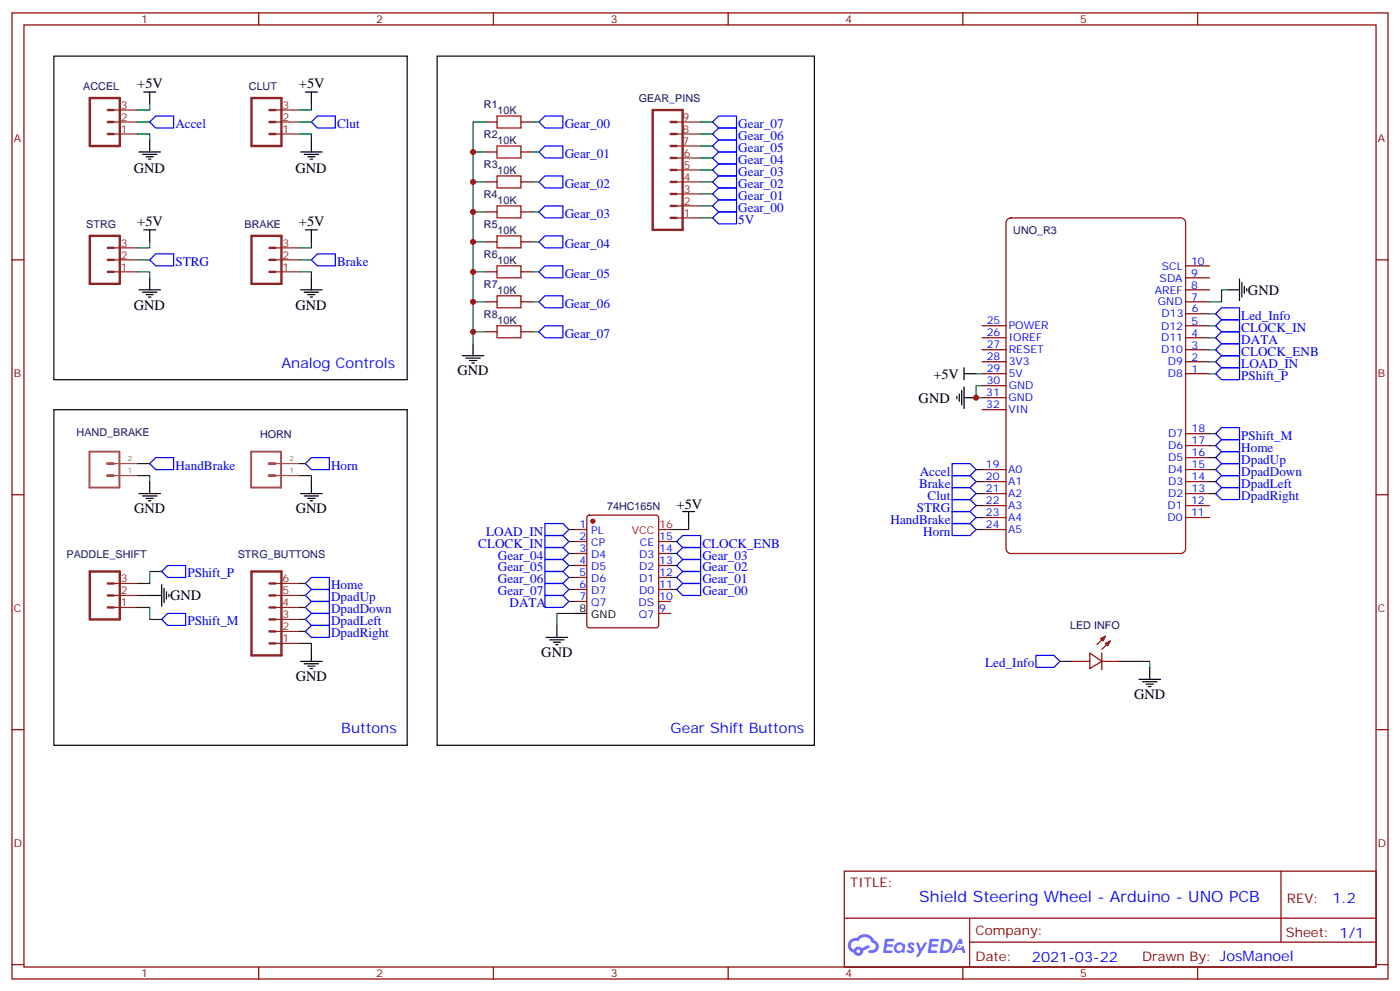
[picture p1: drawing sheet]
<svg xmlns="http://www.w3.org/2000/svg" width="412mm" height="292mm" viewBox="0 0 412 292" stroke-linecap="round" stroke-linejoin="round" font-family="sans-serif">
<g fill="none" stroke="#870000" stroke-width=".35">
<path d="M3.5 3.8h405.4v284.3h-405.4zM7.1 7.3h398.2v277.3h-398.2zM76.2 3.8v3.5M145.3 3.8v3.5M214.5 3.8v3.5M283.6 3.8v3.5M352.8 3.8v3.5M3.5 76.5h3.6M405.3 76.5h3.6M3.5 145.6h3.6M405.3 145.6h3.6M3.5 214.8h3.6"/>
<path d="M405.3 214.8h3.6M248.7 256.4h156.6v28.2h-156.6zM377.3 256.4v20.9M248.7 270.2h156.5M285.6 277.3h119.6M285.6 270.2v14.2M3.5 283.9h3.6M76.2 284.6v3.5M145.3 284.6v3.5M214.5 284.6v3.5M283.6 284.6v3.5M352.8 284.6v3.5"/>
<path d="M405.3 283.9h3.6"/>
</g>
<g fill="#5487ff">
<path d="M267.7 277.6a1.22 1.22 0 0 1 1.7 .2l-.4 .6a.47 .47 0 0 0-.3-.4 .47 .47 0 0 0-.5 .2l.1 .2a1.14 1.14 0 0 1 .8 1.8 1.14 1.14 0 0 1-1.9 0l-.2-.2 .5-.6 .7 .5a.29 .29 0 0 0 .3-.3 .29 .29 0 0 0-.2-.3 1.04 1.04 0 0 1-.6-1.7z"/>
<path d="M260.7 276.3h2.4l.3 .2-.2 .5-1.8 .1-.1 .8h1.5l.3 .4-.3 .4h-1.6l-.2 1.1h1.7l.2 .3-.2 .3-2.6 .1z"/>
<path d="M273.8 276.3h2.4l.3 .2-.1 .5-1.8 .1-.2 .8h1.6l.3 .4-.4 .4h-1.6l-.1 1.1h1.7l.2 .3-.2 .3-2.6 .1z"/>
<path d="M282.6 276.3h.7l.3 1.3-.6 .3a.69 .69 0 0 0-1 .3 .69 .69 0 0 0 .4 .9 .69 .69 0 0 0 .9-.6l.5-.2 .6 2.2h-.8l-.2-.9h-1.8l-.5 .9h-.8z"/>
<path d="M269.8 277.4h.8l.6 1.8 1.1-1.8h.9l-2.6 4.2h-.8l.9-1.5z"/>
<path d="M277.4 276.3l-.6 4.2h1.3a2.11 2.11 0 0 0 2.5-2.1 2.11 2.11 0 0 0-2.5-2.1zM278.1 277.1a1.39 1.39 0 0 1 1.7 1.4 1.39 1.39 0 0 1-1.8 1.3h-.3z"/>
<path d="M263.7 277.9a1.54 1.54 0 0 0-.1 2.2 1.54 1.54 0 0 0 2.2 .1l.6 .3 .3-2.3-.2-.3h-.4a1.49 1.49 0 0 0-2.4 0zM264 278.9a.94 .94 0 0 1 1.8 0 .94 .94 0 0 1-1.8 0z"/>
<path d="M250.4 276.7a2.18 2.18 0 0 0 1.1 3.7 1.44 1.44 0 0 0 1.6 .9 1.44 1.44 0 0 0 1.2-1.4l2-1.1-.5-.7-1.9 1a1.47 1.47 0 0 0-2.4 .4 1.39 1.39 0 0 1-.7-1.9 1.39 1.39 0 0 1 2-.5 2.12 2.12 0 0 1 2.2-1.3 2.12 2.12 0 0 1 1.9 1.7 1.14 1.14 0 0 1 1.1 1.4 1.14 1.14 0 0 1-1.7 .7 .43 .43 0 0 0-.5 .4 .43 .43 0 0 0 .4 .5 1.98 1.98 0 0 0 2.5-1.2 1.98 1.98 0 0 0-1.2-2.6 3.1 3.1 0 0 0-5.3-.6l-.9 .1zM252.3 280a.55 .55 0 0 1 1.1 0 .55 .55 0 0 1-1.1 0z"/>
<circle cx="282.6" cy="278.4" r=".26"/>
</g>
<path d="M296.6 64.7l1.1-.6h50.1a1.41 1.41 0 0 1 1.4 1.4v96a1.51 1.51 0 0 1-1.4 1.4h-50.1a1.51 1.51 0 0 1-1.4-1.4v-96z" fill="none" stroke="#800000" stroke-width=".35"/>
<g fill="none" stroke="#870000" stroke-width=".35">
<path d="M142.9 35.9h3.5M153.5 35.9h3.5M142.9 44.7h3.5M142.9 53.6h3.5M153.5 44.7h3.5M153.5 53.6h3.5M142.9 62.4h3.5M142.9 71.2h3.5M153.5 62.4h3.5M153.5 71.2h3.5M349.2 78.2h7.1M142.9 88.8h3.5"/>
<path d="M142.9 80h3.5M142.9 97.6h3.5M153.5 88.8h3.5M153.5 80h3.5M153.5 97.6h3.5M289.3 99.4h7M289.3 95.9h7M349.2 99.4h7.1M349.2 95.9h7.1M349.2 92.4h7.1M349.2 88.8h7.1M349.2 85.3h7.1"/>
<path d="M349.2 81.8h7.1M289.3 110h7M289.3 106.5h7M289.3 102.9h7M289.3 113.5h7M289.3 117.1h7M349.2 110h7.1M349.2 106.5h7.1M349.2 102.9h7.1M289.3 138.2h7M289.3 120.6h7M349.2 138.2h7.1"/>
<path d="M349.2 134.7h7.1M349.2 131.2h7.1M349.2 127.6h7.1M169.3 155.9h3.6M169.3 159.4h3.6M173.1 151.8l.5-.2h19.7l.7 .5v32l-.4 .6-20 .1-.7-.5v-32zM194 159.4h3.6M289.3 152.3h7M289.3 148.8h7M289.3 145.3h7M289.3 141.7h7M289.3 155.9h7"/>
<path d="M349.2 152.3h7.1M349.2 148.8h7.1M349.2 145.3h7.1M349.2 141.7h7.1M169.3 162.9h3.6M169.3 166.4h3.6M169.3 170h3.6M169.3 173.5h3.6M169.3 177h3.6M194 162.9h3.6M194 166.4h3.6M194 170h3.6"/>
<path d="M194 173.5h3.6M194 177h3.6M194 180.6h3.6M315.7 194.7h5.3M321 192.2l3.6 2.5-3.6 2.1zM324.2 188l1.4-.7-.7 1.4zM324.6 194.7h5.2M324.6 192.2v4.9M325.6 189.4l1.4-.7-.7 1.4zM325.6 187.3l-2.5 2.4M327 188.7l-2.4 2.4"/>
</g>
<circle cx="174.6" cy="153.4" r=".53" fill="#870000" stroke="#870000" stroke-width=".35"/>
<g fill="none" stroke="#000" stroke-width=".35">
<path d="M15.9 16.5h104v95.3h-104zM128.8 16.5h111.1v202.9h-111.1zM42.3 27.1h3.6M44.1 27.1v3.5M90 27.1h3.5M91.7 27.1v3.5M40.9 44.7h6.4M42 45.4h4.2M43 46.1h2.2M43.7 46.8h.7M44.1 41.2v3.5M88.5 44.7h6.4"/>
<path d="M89.6 45.4h4.2M90.7 46.1h2.1M91.4 46.8h.7M91.7 41.2v3.5M42.3 67.7h3.6M44.1 67.7v3.5M90 67.7h3.5M91.7 67.7v3.5M40.9 85.3h6.4M42 86h4.2M43 86.7h2.2M43.7 87.4h.7"/>
<path d="M44.1 81.8v3.5M88.5 85.3h6.4M89.6 86h4.2M90.7 86.7h2.1M91.4 87.4h.7M91.7 81.8v3.5M361.6 85.3h3.5M365.1 82.1v6.4M365.8 83.2v4.2M366.5 84.2v2.2M367.2 84.9v.8M136.2 104.7h6.3"/>
<path d="M137.2 105.4h4.3M138.3 106.1h2.1M139 106.8h.7M139.3 101.2v3.5M281.9 116.7v.7M282.6 116v2.1M283.3 114.9v4.3M284 117.1h3.5M284 108.2v3.6M284 113.9v6.3M284 110h3.5M15.9 120.6h104v98.8h-104z"/>
<path d="M40.9 145.3h6.4M42 146h4.2M43 146.7h2.2M43.7 147.4h.7M44.1 141.7v3.6M88.5 145.3h6.4M89.6 146h4.2M90.7 146.7h2.1M91.4 147.4h.7M91.7 141.7v3.6M201.1 150.6h3.5M202.8 150.6v3.5"/>
<path d="M44.1 175.3h3.5M47.6 172.1v6.3M48.3 173.1v4.3M49 174.2v2.1M49.7 174.9v.7M88.5 194.7h6.4M89.6 195.4h4.2M90.7 196.1h2.1M91.4 196.8h.7M91.7 191.1v3.6M160.9 187.6h6.3M161.9 188.3h4.3"/>
<path d="M163 189h2.1M163.7 189.7h.7M164 184.1v3.5M169.3 180.6h3.6M335.5 200h6.3M338.7 196.4v3.6M336.5 200.7h4.3M337.6 201.4h2.1M338.3 202.1h.7"/>
</g>
<path d="M194 155.9h3.6" fill="none" stroke="#f00" stroke-width=".35"/>
<g fill="none" stroke="#8c2424" stroke-width=".71">
<path d="M26.5 28.9h8.8v14.1h-8.8zM31.7 32.4h1.8M31.7 35.9h1.8M31.7 39.4h1.8M74.1 28.9h8.8v14.1h-8.8zM79.4 32.4h1.7M79.4 35.9h1.7M79.4 39.4h1.7M192.3 32.4h8.8v35.3h-8.8zM197.6 35.9h1.7M197.6 39.4h1.7M197.6 43h1.7"/>
<path d="M197.6 57.1h1.7M197.6 50h1.7M197.6 53.6h1.7M197.6 46.5h1.7M26.5 69.4h8.8v14.1h-8.8zM31.7 73h1.8M31.7 76.5h1.8M74.1 69.4h8.8v14.1h-8.8zM79.4 73h1.7M79.4 76.5h1.7M197.6 60.6h1.7M197.6 64.1h1.7"/>
<path d="M31.7 80h1.8M79.4 80h1.7M26.5 168.2h8.8v14.1h-8.8zM31.7 175.3h1.8M31.7 178.8h1.8M31.7 171.7h1.8M74.1 168.2h8.8v24.7h-8.8zM79.4 175.3h1.7M79.4 178.8h1.7M79.4 171.7h1.7M79.4 182.3h1.7M79.4 185.8h1.7"/>
<path d="M79.4 189.4h1.7"/>
</g>
<g fill="none" stroke="#8c2424" stroke-width=".35">
<path d="M33.5 39.4h7.1M33.5 35.9h7.1M33.5 32.4h7.1M81.1 39.4h7.1M81.1 35.9h7.1M81.1 32.4h7.1M199.3 39.4h7.1M199.3 35.9h7.1M199.3 57.1h7.1M199.3 53.6h7.1M199.3 50h7.1M199.3 46.5h7.1"/>
<path d="M199.3 43h7.1M33.5 76.5h7.1M33.5 73h7.1M81.1 76.5h7.1M81.1 73h7.1M199.3 64.1h7.1M199.3 60.6h7.1M33.5 80h7.1M81.1 80h7.1M33.5 178.8h7.1M33.5 175.3h7.1M33.5 171.7h7.1"/>
<path d="M81.1 178.8h7.1M81.1 175.3h7.1M81.1 171.7h7.1M81.1 189.4h7.1M81.1 185.8h7.1M81.1 182.3h7.1"/>
</g>
<path d="M26.3 132.9h8.9v10.6h-8.9zM74 132.9h8.8v10.6h-8.8z" fill="none" stroke="#a64a4a" stroke-width=".56"/>
<path d="M31.6 136.5h1.8M31.6 140h1.8M79.3 136.5h1.7M79.3 140h1.7" fill="none" stroke="#a64a4a" stroke-width=".85"/>
<path d="M33.6 140h7M33.6 136.5h7M81.3 140h6.9M81.3 136.5h6.9" fill="none" stroke="#a64a4a" stroke-width=".35"/>
<path d="M146.4 34.1h7.1v3.6h-7.1zM146.4 43h7.1v3.5h-7.1zM146.4 51.8h7.1v3.5h-7.1zM146.4 60.6h7.1v3.5h-7.1zM146.4 69.4h7.1v3.6h-7.1zM146.4 78.2h7.1v3.6h-7.1zM146.4 87.1h7.1v3.5h-7.1zM146.4 95.9h7.1v3.5h-7.1z" fill="none" stroke="#a10000" stroke-width=".35"/>
<g fill="none" stroke="#008700" stroke-width=".35">
<path d="M40.6 39.4h3.5v1.8M40.6 35.9h3.5M44.1 30.6v1.8h-3.5M88.2 39.4h3.5v1.8M88.2 35.9h3.5M91.7 30.6v1.8h-3.5M142.9 35.9h-3.6v8.8h3.6M157 35.9h1.7M206.4 35.9h3.5M206.4 39.4h3.5M139.3 44.7v8.9h3.6M139.3 53.6v8.8h3.6"/>
<path d="M157 44.7h1.7M157 53.6h1.7M206.4 53.6h3.5M206.4 57.1h3.5M206.4 50h3.5M206.4 46.5h3.5M206.4 43h3.5M40.6 76.5h3.5M44.1 71.2v1.8h-3.5M88.2 76.5h3.5M91.7 71.2v1.8h-3.5M139.3 62.4v8.8h3.6"/>
<path d="M139.3 71.2v8.8h3.6M157 71.2h1.7M157 62.4h1.7M206.4 64.1h3.5M206.4 60.6h3.5M40.6 80h3.5v1.8M88.2 80h3.5v1.8M139.3 80v8.8h3.6M139.3 88.8v8.8h3.6M139.3 97.6v3.6M157 97.6h1.7M157 88.8h1.7"/>
<path d="M157 80h1.7M356.3 99.4h1.8M356.3 95.9h1.8M356.3 92.4h1.8M361.6 85.3h-1.8v3.5h-3.5M287.5 110h1.8M289.3 113.5h-1.8v3.6h1.8M356.3 110h1.8M356.3 106.5h1.8M356.3 102.9h1.8M40.6 140h3.5v1.7M40.6 136.5h3.5"/>
<path d="M88.2 140h3.5v1.7M88.2 136.5h1.8M287.5 138.2h1.8M356.3 138.2h1.8M356.3 134.7h1.8M356.3 131.2h1.8M356.3 127.6h1.8M167.6 155.9h1.7M167.6 159.4h1.7M197.6 159.4h1.7M202.8 154.1v1.8h-5.2M287.5 155.9h1.8"/>
<path d="M287.5 152.3h1.8M287.5 148.8h1.8M287.5 145.3h1.8M287.5 141.7h1.8M356.3 145.3h1.8M356.3 141.7h1.8M40.6 178.8h3.5v3.5h3.5M40.6 175.3h3.5M47.6 168.2h-3.5v3.5h-3.5M88.2 175.3h1.8M88.2 178.8h1.8M88.2 171.7h1.8"/>
<path d="M167.6 162.9h1.7M167.6 166.4h1.7M167.6 170h1.7M167.6 173.5h1.7M167.6 177h1.7M197.6 162.9h1.7M197.6 166.4h1.7M197.6 170h1.7M197.6 173.5h1.7M88.2 189.4h3.5v1.7M88.2 185.8h1.8M88.2 182.3h1.8"/>
<path d="M169.3 180.6h-5.3v3.5M312.2 194.7h3.5M329.8 194.7h8.9v1.7"/>
</g>
<g fill="none" stroke="#00f" stroke-width=".35">
<path d="M45.9 34.1h5.3v3.6h-5.3l-1.8-1.8zM93.5 34.1h5.3v3.6h-5.3l-1.8-1.8zM160.5 34.1h5.3v3.6h-5.3l-1.8-1.8zM211.7 34.1h5.3v3.6h-5.3l-1.8-1.8zM211.7 37.7h5.3v3.5h-5.3l-1.8-1.8zM158.7 44.7l1.8-1.7h5.3v3.5h-5.3zM158.7 53.6l1.8-1.8h5.3v3.5h-5.3zM211.7 41.2h5.3v3.5h-5.3l-1.8-1.7zM211.7 44.7h5.3v3.6h-5.3l-1.8-1.8zM211.7 48.3h5.3v3.5h-5.3l-1.8-1.8zM211.7 51.8h5.3v3.5h-5.3l-1.8-1.7zM211.7 55.3h5.3v3.5h-5.3l-1.8-1.7z"/>
<path d="M211.7 58.8h5.3v3.6h-5.3l-1.8-1.8zM45.9 74.7h5.3v3.5h-5.3l-1.8-1.7zM93.5 74.7h5.3v3.5h-5.3l-1.8-1.7zM158.7 62.4l1.8-1.8h5.3v3.5h-5.3zM158.7 71.2l1.8-1.8h5.3v3.6h-5.3zM211.7 62.4h5.3v3.5h-5.3l-1.8-1.8zM158.7 80l1.8-1.8h5.3v3.6h-5.3zM158.7 88.8l1.8-1.7h5.3v3.5h-5.3zM160.5 95.9h5.3v3.5h-5.3l-1.8-1.8zM358.1 92.4l1.7-1.8h5.3v3.5h-5.3zM359.8 94.1h5.3v3.5h-5.3l-1.7-1.7zM359.8 97.6h5.3v3.6h-5.3l-1.7-1.8z"/>
<path d="M358.1 106.5l1.7-1.8h5.3v3.5h-5.3zM359.8 101.2h5.3v3.5h-5.3l-1.7-1.8zM359.8 108.2h5.3v3.6h-5.3l-1.7-1.8zM45.9 134.7h5.3v3.5h-5.3l-1.8-1.7zM91.7 134.7h5.3v3.5h-5.3l-1.7-1.7zM280.5 136.5h5.3l1.7 1.7-1.7 1.8h-5.3zM280.5 140h5.3l1.7 1.7-1.7 1.8h-5.3zM358.1 138.2l1.7-1.7h5.3v3.5h-5.3zM358.1 131.2l1.7-1.8h5.3v3.5h-5.3zM359.8 140h5.3v3.5h-5.3l-1.7-1.8zM359.8 132.9h5.3v3.6h-5.3l-1.7-1.8zM359.8 125.9h5.3v3.5h-5.3l-1.7-1.8z"/>
<path d="M160.5 157.6h5.3l1.8 1.8-1.8 1.7h-5.3zM160.5 154.1h5.3l1.8 1.8-1.8 1.7h-5.3zM201.1 157.6h5.3v3.5h-5.3l-1.8-1.7zM280.5 143.5h5.3l1.7 1.8-1.7 1.7h-5.3zM280.5 147h5.3l1.7 1.8-1.7 1.8h-5.3zM280.5 150.6h5.3l1.7 1.7-1.7 1.8h-5.3zM280.5 154.1h5.3l1.7 1.8-1.7 1.7h-5.3zM358.1 145.3l1.7-1.8h5.3v3.5h-5.3zM47.6 168.2l1.8-1.8h5.3v3.6h-5.3zM91.7 173.5h5.3v3.5h-5.3l-1.7-1.7zM91.7 177h5.3v3.6h-5.3l-1.7-1.8zM91.7 170h5.3v3.5h-5.3l-1.7-1.8z"/>
<path d="M160.5 171.7h5.3l1.8 1.8-1.8 1.8h-5.3zM160.5 168.2h5.3l1.8 1.8-1.8 1.7h-5.3zM160.5 164.7h5.3l1.8 1.7-1.8 1.8h-5.3zM160.5 161.1h5.3l1.8 1.8-1.8 1.8h-5.3zM160.5 175.3h5.3l1.8 1.7-1.8 1.8h-5.3zM201.1 161.1h5.3v3.6h-5.3l-1.8-1.8zM201.1 164.7h5.3v3.5h-5.3l-1.8-1.8zM201.1 168.2h5.3v3.5h-5.3l-1.8-1.7zM201.1 171.7h5.3v3.6h-5.3l-1.8-1.8zM49.4 180.6h5.3v3.5h-5.3l-1.8-1.8zM91.7 180.6h5.3v3.5h-5.3l-1.7-1.8zM91.7 184.1h5.3v3.5h-5.3l-1.7-1.8z"/>
<path d="M305.2 192.9h5.2l1.8 1.8-1.8 1.7h-5.2z"/>
</g>
<g fill="#c00">
<circle cx="139.3" cy="44.7" r=".88"/>
<circle cx="139.3" cy="53.6" r=".88"/>
<circle cx="139.3" cy="62.4" r=".88"/>
<circle cx="139.3" cy="71.2" r=".88"/>
<circle cx="139.3" cy="80" r=".88"/>
<circle cx="139.3" cy="88.8" r=".88"/>
<circle cx="139.3" cy="97.6" r=".88"/>
<circle cx="287.5" cy="117.1" r=".88"/>
</g>
<text font-size="4.6" fill="#00f" x="270.8" y="265.4">Shield Steering Wheel - Arduino - UNO PCB</text>
<g font-size="4.2">
<text x="40.4" y="26">+5V</text>
<text x="88.1" y="26">+5V</text>
<text x="39.4" y="50.8">GND</text>
<text x="87" y="50.8">GND</text>
<text x="40.4" y="66.5">+5V</text>
<text x="88.1" y="66.5">+5V</text>
<text x="367.6" y="86.7">GND</text>
<text x="39.4" y="91.4">GND</text>
<text x="87" y="91.4">GND</text>
<text x="134.8" y="110.3">GND</text>
<text x="274.9" y="111.4">+5V</text>
<text x="270.6" y="118.5">GND</text>
<text x="199.3" y="149.9">+5V</text>
<text x="39.5" y="150.9">GND</text>
<text x="87.1" y="150.9">GND</text>
<text x="50.1" y="176.7">GND</text>
<text x="159.5" y="193.3">GND</text>
<text x="87.1" y="200.3">GND</text>
<text x="334.1" y="205.6">GND</text>
</g>
<g font-size="4.2" fill="#00f">
<text x="82.9" y="108.2">Analog Controls</text>
<text x="100.5" y="215.8">Buttons</text>
<text x="197.6" y="215.8">Gear Shift Buttons</text>
<text x="392.5" y="265.7">1.2</text>
<text x="304" y="283">2021-03-22</text>
</g>
<g font-size="3.9" fill="#00f">
<text x="51.7" y="37.7">Accel</text>
<text x="99.3" y="37.7">Clut</text>
<text x="166.3" y="37.7">Gear_00</text>
<text x="217.5" y="37.7">Gear_07</text>
<text x="217.5" y="41.2">Gear_06</text>
<text x="166.3" y="46.5">Gear_01</text>
<text x="217.5" y="44.7">Gear_05</text>
<text x="217.5" y="48.3">Gear_04</text>
<text x="217.5" y="51.8">Gear_03</text>
<text x="166.3" y="55.3">Gear_02</text>
<text x="217.5" y="55.3">Gear_02</text>
<text x="217.5" y="58.8">Gear_01</text>
<text x="166.3" y="64.1">Gear_03</text>
<text x="217.5" y="62.4">Gear_00</text>
<text x="217.5" y="65.9">5V</text>
<text x="166.3" y="73">Gear_04</text>
<text x="51.7" y="78.2">STRG</text>
<text x="99.3" y="78.2">Brake</text>
<text x="166.3" y="81.8">Gear_05</text>
<text x="166.3" y="90.6">Gear_06</text>
<text x="365.7" y="94.1">Led_Info</text>
<text x="166.3" y="99.4">Gear_07</text>
<text x="365.7" y="97.6">CLOCK_IN</text>
<text x="365.7" y="101.2">DATA</text>
<text x="365.7" y="104.7">CLOCK_ENB</text>
<text x="365.7" y="108.2">LOAD_IN</text>
<text x="365.7" y="111.8">PShift_P</text>
<text x="365.7" y="129.4">PShift_M</text>
<text x="365.7" y="136.5">DpadUp</text>
<text x="365.7" y="132.9">Home</text>
<text x="51.7" y="138.2">HandBrake</text>
<text x="97.5" y="138.2">Horn</text>
<text x="270.7" y="143.5">Brake</text>
<text x="270.9" y="140">Accel</text>
<text x="365.7" y="143.5">DpadLeft</text>
<text x="365.7" y="140">DpadDown</text>
<text x="273.3" y="147">Clut</text>
<text x="365.7" y="147">DpadRight</text>
<text x="262.4" y="154.1">HandBrake</text>
<text x="270.1" y="150.6">STRG</text>
<text x="140.9" y="161.1">CLOCK_IN</text>
<text x="143.2" y="157.6">LOAD_IN</text>
<text x="206.9" y="161.1">CLOCK_ENB</text>
<text x="272" y="157.6">Horn</text>
<text x="146.7" y="164.7">Gear_04</text>
<text x="206.9" y="164.7">Gear_03</text>
<text x="55.2" y="170">PShift_P</text>
<text x="97.5" y="173.5">Home</text>
<text x="146.7" y="171.7">Gear_06</text>
<text x="146.7" y="168.2">Gear_05</text>
<text x="206.9" y="168.2">Gear_02</text>
<text x="206.9" y="171.7">Gear_01</text>
<text x="97.5" y="177">DpadUp</text>
<text x="146.7" y="175.3">Gear_07</text>
<text x="150.1" y="178.8">DATA</text>
<text x="206.9" y="175.3">Gear_00</text>
<text x="55.2" y="184.1">PShift_M</text>
<text x="97.5" y="180.6">DpadDown</text>
<text x="97.5" y="184.1">DpadLeft</text>
<text x="97.5" y="187.6">DpadRight</text>
<text x="290.2" y="196.4">Led_Info</text>
</g>
<g font-size="3.9" fill="#800">
<text x="250.5" y="261">TITLE:</text>
<text x="379.1" y="265.7">REV:</text>
<text x="287.4" y="275.2">Company:</text>
<text x="378.7" y="275.8">Sheet: 1/1</text>
<text x="287.4" y="282.9">Date:</text>
<text x="336.4" y="282.9">Drawn By: JosManoel</text>
</g>
<g font-size="3.2" fill="#800">
<text x="41.6" y="6.8">1</text>
<text x="110.8" y="6.8">2</text>
<text x="179.9" y="6.8">3</text>
<text x="249.1" y="6.8">4</text>
<text x="318.2" y="6.8">5</text>
<text x="4.1" y="41.9">A</text>
<text x="405.9" y="41.9">A</text>
<text x="4.1" y="111.1">B</text>
<text x="405.9" y="111.1">B</text>
<text x="4.1" y="180.2">C</text>
<text x="405.9" y="180.2">C</text>
<text x="4.1" y="249.3">D</text>
<text x="405.9" y="249.3">D</text>
<text x="41.6" y="287.6">1</text>
<text x="110.8" y="287.6">2</text>
<text x="179.9" y="287.6">3</text>
<text x="249.1" y="287.6">4</text>
<text x="318.2" y="287.6">5</text>
</g>
<g font-size="3.2" fill="#000080">
<text x="24.5" y="26.4">ACCEL</text>
<text x="73.3" y="26.4">CLUT</text>
<text x="142.5" y="31.7">R1</text>
<text x="146.5" y="33.5">10K</text>
<text x="188.1" y="30">GEAR_PINS</text>
<text x="142.5" y="40.6">R2</text>
<text x="146.5" y="42.3">10K</text>
<text x="142.5" y="49.4">R3</text>
<text x="146.5" y="51.2">10K</text>
<text x="142.5" y="58.2">R4</text>
<text x="146.5" y="60">10K</text>
<text x="25.4" y="67">STRG</text>
<text x="72" y="67">BRAKE</text>
<text x="142.5" y="67">R5</text>
<text x="146.5" y="68.8">10K</text>
<text x="298.5" y="68.8">UNO_R3</text>
<text x="142.5" y="75.9">R6</text>
<text x="146.5" y="77.6">10K</text>
<text x="142.5" y="84.7">R7</text>
<text x="146.5" y="86.4">10K</text>
<text x="142.5" y="93.5">R8</text>
<text x="146.5" y="95.3">10K</text>
<text x="22.6" y="128.5">HAND_BRAKE</text>
<text x="76.6" y="128.9">HORN</text>
<text x="178.8" y="150">74HC165N</text>
<text x="19.6" y="164.1">PADDLE_SHIFT</text>
<text x="70.1" y="164.1">STRG_BUTTONS</text>
<text x="315.2" y="185.3">LED INFO</text>
</g>
<g font-size="3.2" fill="#8d2323">
<text x="35.6" y="35.6">2</text>
<text x="35.6" y="32">3</text>
<text x="83.3" y="35.6">2</text>
<text x="83.3" y="32">3</text>
<text x="201.1" y="35.6">9</text>
<text x="35.6" y="39.1">1</text>
<text x="83.3" y="39.1">1</text>
<text x="201.1" y="39.1">8</text>
<text x="201.1" y="42.6">7</text>
<text x="201.4" y="46.1">6</text>
<text x="201.4" y="53.2">4</text>
<text x="201.4" y="49.7">5</text>
<text x="201.4" y="56.7">3</text>
<text x="201.4" y="63.8">1</text>
<text x="201.4" y="60.3">2</text>
<text x="35.6" y="76.1">2</text>
<text x="35.6" y="72.6">3</text>
<text x="83.3" y="76.1">2</text>
<text x="83.3" y="72.6">3</text>
<text x="35.6" y="79.7">1</text>
<text x="83.3" y="79.7">1</text>
<text x="35.6" y="171.4">3</text>
<text x="83.3" y="171.4">6</text>
<text x="35.6" y="178.4">1</text>
<text x="35.6" y="174.9">2</text>
<text x="83.3" y="178.4">4</text>
<text x="83.3" y="174.9">5</text>
<text x="83.3" y="185.5">2</text>
<text x="83.3" y="182">3</text>
<text x="83.3" y="189">1</text>
</g>
<g font-size="3.2" fill="#00f">
<text x="350.8" y="77.9">10</text>
<text x="341.6" y="82.9">SDA</text>
<text x="342.2" y="79.3">SCL</text>
<text x="350.8" y="81.4">9</text>
<text x="340.2" y="86.4">AREF</text>
<text x="341.1" y="89.9">GND</text>
<text x="350.8" y="88.5">7</text>
<text x="350.8" y="85">8</text>
<text x="290.7" y="95.5">25</text>
<text x="342.2" y="93.4">D13</text>
<text x="351" y="95.6">5</text>
<text x="351.1" y="92">6</text>
<text x="290.7" y="99">26</text>
<text x="297.2" y="96.9">POWER</text>
<text x="297.2" y="100.4">IOREF</text>
<text x="342" y="97">D12</text>
<text x="342" y="100.5">D11</text>
<text x="351" y="99.1">4</text>
<text x="290.7" y="102.5">27</text>
<text x="290.7" y="106.1">28</text>
<text x="297.2" y="103.9">RESET</text>
<text x="297.2" y="107.5">3V3</text>
<text x="342" y="104">D10</text>
<text x="344.1" y="107.5">D9</text>
<text x="351" y="106.1">2</text>
<text x="351" y="102.6">3</text>
<text x="290.7" y="109.6">29</text>
<text x="290.7" y="113.1">30</text>
<text x="297.2" y="111">5V</text>
<text x="344.1" y="111.1">D8</text>
<text x="351" y="109.6">1</text>
<text x="290.5" y="116.7">31</text>
<text x="297" y="118.1">GND</text>
<text x="297.2" y="114.5">GND</text>
<text x="290.5" y="120.2">32</text>
<text x="297" y="121.6">VIN</text>
<text x="344.1" y="128.7">D7</text>
<text x="351" y="130.8">17</text>
<text x="351" y="127.3">18</text>
<text x="290.4" y="137.8">19</text>
<text x="344.1" y="135.7">D5</text>
<text x="344.1" y="132.2">D6</text>
<text x="351" y="137.9">15</text>
<text x="351" y="134.3">16</text>
<text x="290.4" y="141.3">20</text>
<text x="296.9" y="139.2">A0</text>
<text x="296.9" y="142.7">A1</text>
<text x="344.1" y="142.8">D3</text>
<text x="344.1" y="139.3">D4</text>
<text x="351" y="141.4">14</text>
<text x="290.4" y="144.9">21</text>
<text x="290.4" y="148.4">22</text>
<text x="296.9" y="146.3">A2</text>
<text x="296.9" y="149.8">A3</text>
<text x="343.9" y="149.9">D1</text>
<text x="344.1" y="146.3">D2</text>
<text x="350.8" y="148.5">12</text>
<text x="351" y="144.9">13</text>
<text x="170.7" y="155.5">1</text>
<text x="290.4" y="151.9">23</text>
<text x="290.4" y="155.4">24</text>
<text x="296.9" y="153.3">A4</text>
<text x="343.9" y="153.4">D0</text>
<text x="350.8" y="152">11</text>
<text x="170.7" y="159">2</text>
<text x="174.2" y="157.3">PL</text>
<text x="174.2" y="160.8">CP</text>
<text x="188.5" y="160.8">CE</text>
<text x="194.2" y="159">15</text>
<text x="296.9" y="156.8">A5</text>
<text x="170.7" y="162.6">3</text>
<text x="170.7" y="166.1">4</text>
<text x="174.2" y="164.3">D4</text>
<text x="174.2" y="167.9">D5</text>
<text x="188.3" y="167.9">D2</text>
<text x="188.3" y="164.3">D3</text>
<text x="194.2" y="166.1">13</text>
<text x="194.2" y="162.6">14</text>
<text x="170.7" y="169.6">5</text>
<text x="170.7" y="173.1">6</text>
<text x="174.2" y="171.4">D6</text>
<text x="188.3" y="171.4">D1</text>
<text x="194.2" y="173.1">11</text>
<text x="194.2" y="169.6">12</text>
<text x="170.7" y="176.7">7</text>
<text x="174.2" y="174.9">D7</text>
<text x="174.2" y="178.4">Q7</text>
<text x="188.1" y="178.4">DS</text>
<text x="188.3" y="174.9">D0</text>
<text x="194.2" y="176.7">10</text>
<text x="188.2" y="182">Q7</text>
<text x="194.2" y="180.2">9</text>
</g>
<g font-size="3.2" fill="#f00">
<text x="194.2" y="155.5">16</text>
<text x="186.1" y="157.3">VCC</text>
</g>
<g font-size="3.2">
<text x="170.7" y="180.2">8</text>
<text x="174.2" y="182">GND</text>
</g>
<g font-size="2.1" fill="#a54b4b">
<text x="37.7" y="135.8">2</text>
<text x="85.3" y="135.8">2</text>
<text x="37.7" y="139.3">1</text>
<text x="85.3" y="139.3">1</text>
</g>
</svg>
